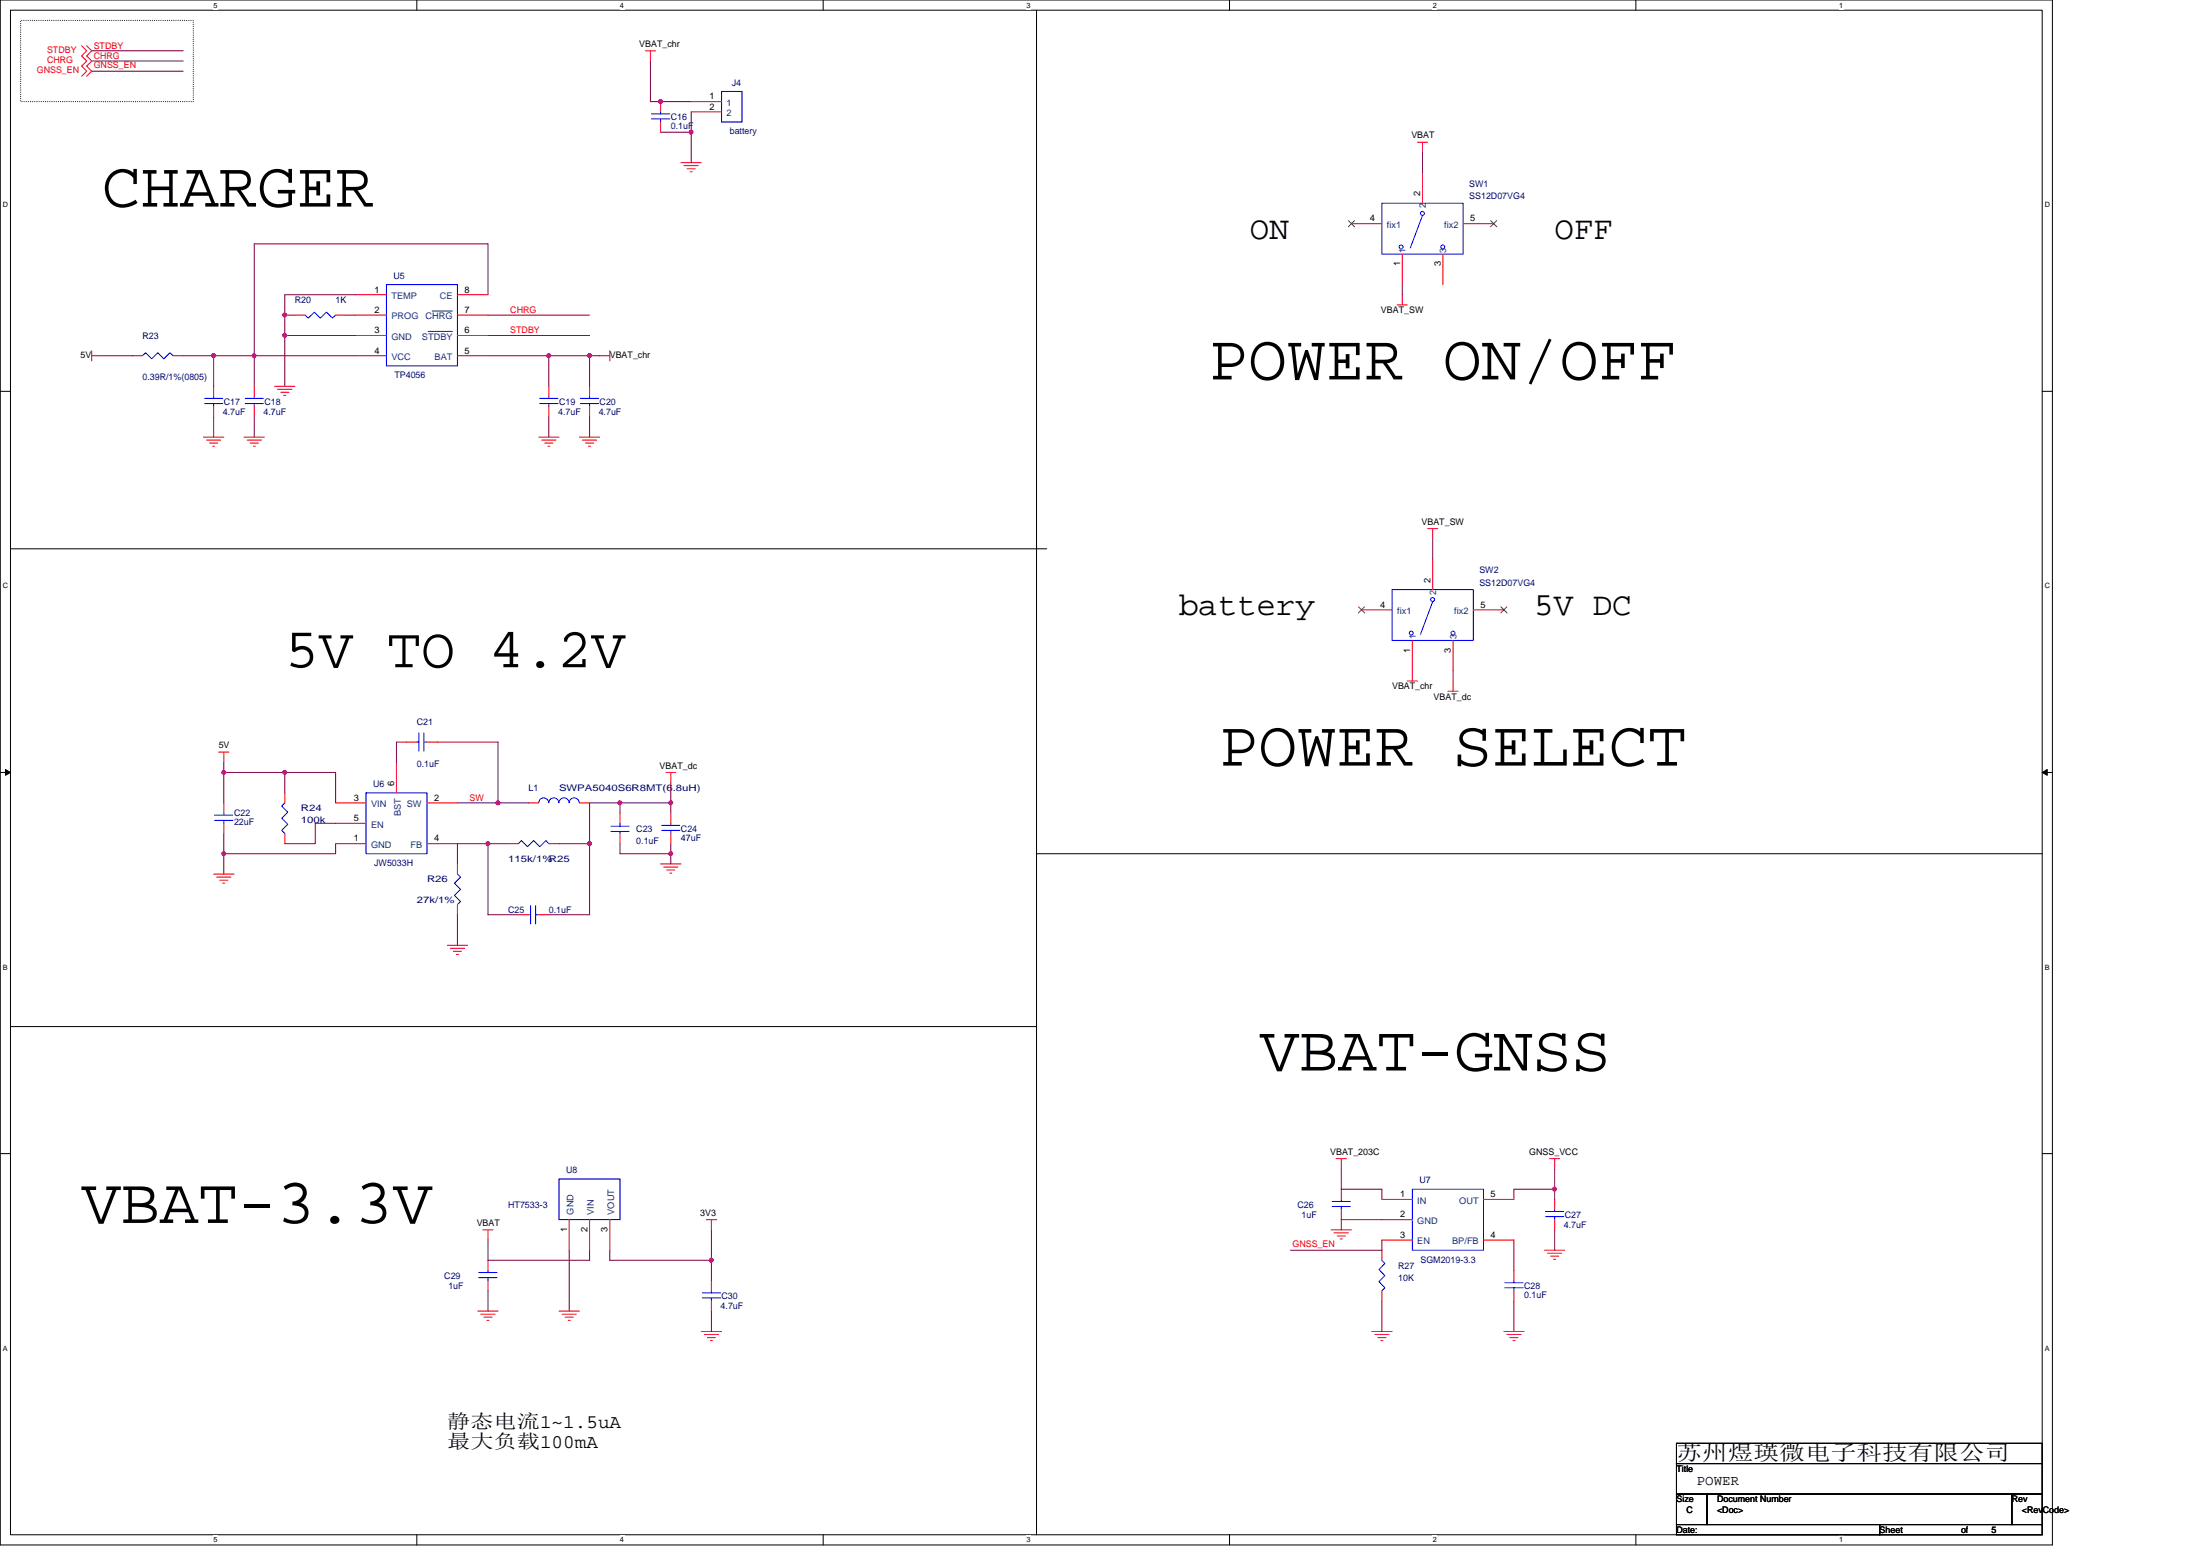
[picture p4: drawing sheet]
<svg xmlns="http://www.w3.org/2000/svg" width="297mm" height="210mm" viewBox="0 0 297 210" stroke-linecap="round" stroke-linejoin="round" font-family="sans-serif">
<path d="M0 0h277.1v208.5h-277.1zM1.4 1.4h274.3v205.7h-274.3z" fill="none" stroke="#000" stroke-width=".14"/>
<g fill="#fff">
<path d="M28.8 .1h.6v1.1h-.6z"/>
<path d="M28.8 207.3h.6v1.1h-.6z"/>
</g>
<path d="M56.3 0v1.4M56.3 207.1v1.4" fill="none" stroke="#000" stroke-width=".14"/>
<g fill="#fff">
<path d="M83.7 .1h.6v1.1h-.6z"/>
<path d="M83.7 207.3h.6v1.1h-.6z"/>
</g>
<path d="M111.1 0v1.4M111.1 207.1v1.4" fill="none" stroke="#000" stroke-width=".14"/>
<g fill="#fff">
<path d="M138.6 .1h.5v1.1h-.5z"/>
<path d="M138.6 207.3h.5v1.1h-.5z"/>
</g>
<path d="M166 0v1.4M166 207.1v1.4" fill="none" stroke="#000" stroke-width=".14"/>
<g fill="#fff">
<path d="M193.4 .1h.6v1.1h-.6z"/>
<path d="M193.4 207.3h.6v1.1h-.6z"/>
</g>
<path d="M220.9 0v1.4M220.9 207.1v1.4" fill="none" stroke="#000" stroke-width=".14"/>
<g fill="#fff">
<path d="M248.3 .1h.6v1.1h-.6z"/>
<path d="M248.3 207.3h.6v1.1h-.6z"/>
<path d="M.4 27.1h.7v1.1h-.7z"/>
<path d="M276.1 27.1h.7v1.1h-.7z"/>
<path d="M.4 78.5h.7v1.1h-.7z"/>
<path d="M276.1 78.5h.7v1.1h-.7z"/>
</g>
<path d="M0 52.8h1.4M275.7 52.8h1.4" fill="none" stroke="#000" stroke-width=".14"/>
<g fill="#fff">
<path d="M.4 130h.7v1.1h-.7z"/>
<path d="M276.1 130h.7v1.1h-.7z"/>
</g>
<path d="M0 104.2h1.4M275.7 104.2h1.4" fill="none" stroke="#000" stroke-width=".14"/>
<path d="M.7 103.8l.7 .4-.7 .4zM275.7 104.2l.7-.4v.8z" fill="#000" stroke="#000" stroke-width=".14"/>
<g fill="#fff">
<path d="M.4 181.4h.7v1.1h-.7z"/>
<path d="M276.1 181.4h.7v1.1h-.7z"/>
</g>
<g fill="none" stroke="#000" stroke-width=".14">
<path d="M140 1.4v205.7M1.4 74.1h139.9M140 115.2h135.7M1.4 138.5h138.6M0 155.7h1.4M275.7 155.7h1.4M226.4 194.8h49.3v2.7h-49.3zM226.4 197.5h49.3v4.1h-49.3zM226.4 201.6h4.1v4.1h-4.1zM226.4 205.7h27.4v1.4h-27.4zM230.5 201.6h41.1v4.1h-41.1zM253.8 205.7h21.9v1.4h-21.9z"/>
<path d="M271.6 201.6h4.1v4.1h-4.1z"/>
</g>
<path d="M2.8 2.8h23.3v10.9h-23.3z" fill="none" stroke="#000" stroke-width=".14" stroke-dasharray="0 .3"/>
<g fill="none" stroke="#f00" stroke-width=".14">
<path d="M11 6.2l.7 .7-.7 .7 .7 .6-.7 .7 .7 .7-.7 .7M11.7 6.2l.7 .7-.7 .7 .7 .6-.7 .7 .7 .7-.7 .7M87.1 6.9h1.4M87.8 6.9v1.3M89.2 13.7v1.4M89.2 16.5v1.3M93.3 13.7h4.1M93.3 15.1h4.1M191.4 19.2h1.4M192.1 19.2v1.4M48 39.8h4.2M61.8 39.8h4.1"/>
<path d="M91.9 21.9h2.8M92.3 22.4h2M92.8 22.8h1.1M93.2 23.2h.2M182.5 30.2h4.1M189.3 39.8v1.3M189.3 34.3v4.1M192.1 23.3v4.1M194.8 34.3v4.1M197.5 30.2h4.2M12.4 48h1.4M12.4 47.3v1.4"/>
<path d="M17.9 48h1.3M23.4 48h1.3M27.5 59h2.7M27.9 59.4h1.9M28.3 59.8h1.1M28.8 52.1v1.4M28.8 54.9v1.3M33 59h2.7M33.4 59.4h1.9M33.8 59.8h1.1M34.3 52.1v1.4M34.3 54.9v1.3"/>
<path d="M37.1 52.1h2.7M37.5 52.5h1.9M37.9 52.9h1.1M38.3 53.4h.3M39.8 42.5h1.4M45.3 42.5h1.4M48 42.5h4.2M48 45.3h4.2M48 48h4.2M61.8 48h4.1M61.8 45.3h4.1M61.8 42.5h4.1"/>
<path d="M72.7 59h2.8M73.1 59.4h2M73.6 59.8h1.1M74.1 52.1v1.4M74.1 54.9v1.3M78.2 59h2.8M78.6 59.4h2M79.1 59.8h1.1M79.6 52.1v1.4M79.6 54.9v1.3M81 48h1.3M82.3 47.3v1.4"/>
<path d="M188.6 41.1h1.4M28.7 60.2h.3M34.2 60.2h.3M74 60.2h.2M79.5 60.2h.2M192.8 71.3h1.3M193.4 71.3v1.4M193.4 75.4v4.2M183.8 82.3h4.2M190 91.9h1.4M190.7 86.4v5.5M195.5 93.3h1.4"/>
<path d="M196.2 91.9v1.4M196.2 86.4v4.1M198.9 82.3h4.1M28.8 118h2.8M29.2 118.4h2M29.5 101.5h1.4M29.7 118.8h1.1M30.1 119.2h.2M30.2 101.5v1.4M30.2 108.4v1.3M30.2 111.1v1.4M38.5 112.5v1.4"/>
<path d="M38.5 107v1.4M45.3 108.4h4.1M45.3 111.1h4.1M45.3 113.9h4.1M53.5 102.9v4.1M54.9 100.1h1.4M57.7 100.1h1.3M57.7 113.9h4.1M57.7 108.4h4.1M61.8 116.6v1.4M68.6 113.9h1.4M71.4 108.4h1.3"/>
<path d="M74.1 113.9h1.4M78.2 108.4h1.4M83.7 112.5v1.4M83.7 109.7v1.4M89.2 116.6h2.7M89.6 117h1.9M89.9 104.2h1.3M90 117.4h1.1M90.4 117.8h.3M90.6 104.2v1.4M90.6 109.7v1.4M90.6 112.5v1.4"/>
<path d="M60.4 127.6h2.7M60.8 128h1.9M61.2 128.4h1.1M61.6 128.8h.3M61.8 122.1v1.3M70 123.4h1.4M72.7 123.4h1.4M180.4 156.4h1.4M181.1 156.4v1.3M209.2 156.4h1.4M209.9 156.4v1.3M64.5 176.9h2.7"/>
<path d="M64.9 177.4h1.9M65.2 166h1.4M65.3 177.8h1.1M65.7 178.2h.3M65.9 166v1.3M65.9 170.1v1.3M65.9 172.8v1.4M75.5 176.9h2.7M75.9 177.4h1.9M76.3 177.8h1.1M76.7 178.2h.3M76.9 164.6v4.1"/>
<path d="M79.6 164.6v4.1M82.3 164.6v4.1M94.7 179.7h2.7M95.4 164.6h1.3M96.1 164.6v1.4M96.1 172.8v1.4M96.1 175.6v1.3M179.7 166h2.8M180.1 166.4h2M180.5 166.8h1.1M181 167.2h.2M181.1 160.5v1.4"/>
<path d="M181.1 163.2v1.4M185.2 179.7h2.8M186.6 174.2v1.4M186.6 168.7v1.4M186.6 161.9h4.1M186.6 164.6h4.1M186.6 167.3h4.1M200.3 167.3h4.1M200.3 161.9h4.1M203 179.7h2.8M204.4 171.4v1.4M204.4 174.2v1.4"/>
<path d="M208.5 168.7h2.8M208.9 169.1h2M209.4 169.5h1.1M209.8 169.9h.2M209.9 161.9v1.3M209.9 164.6v1.4M95.1 180.1h1.9M95.5 180.5h1.1M95.9 180.9h.3M185.6 180.1h1.9M186 180.5h1.1M186.5 180.9h.2"/>
<path d="M203.5 180.1h1.9M203.9 180.5h1.1M204.3 180.9h.3"/>
</g>
<g fill="none" stroke="#00f" stroke-width=".14">
<path d="M88 16h2.4M88 15.4h2.4M89.2 15.1v.3M89.2 16v.5M97.4 12.3h2.8v4.2h-2.8zM52.2 38.4h9.6v11h-9.6zM186.6 27.4h10.9v6.9h-10.9zM192.1 29.1l-1.7 4.4M19.2 48l.5-.4 .8 .8 .8-.8 .8 .8 .8-.8 .5 .4M27.6 54.5h2.5M27.6 53.8h2.5M28.8 53.5v.3"/>
<path d="M28.8 54.5v.4M33.1 54.5h2.5M33.1 53.8h2.5M34.3 53.5v.3M34.3 54.5v.4M41.2 42.5l.4 .4 .8-.8 .8 .8 .9-.8 .8 .8 .4-.4M72.9 54.5h2.5M72.9 53.8h2.5M74.1 53.5v.3M74.1 54.5v.4M78.4 54.5h2.4M78.4 53.8h2.4"/>
<path d="M79.6 53.5v.3M79.6 54.5v.4M188 79.6h10.9v6.8h-10.9zM56.6 98.9v2.5M57.2 98.9v2.5M193.4 81.2l-1.6 4.4M29 110.7h2.5M29 110h2.5M30.2 109.7v.3M30.2 110.7v.4M38.5 108.4l-.5 .4 .9 .8-.9 .8 .9 .8-.9 .9 .5 .4M49.4 107h8.3v8.2h-8.3z"/>
<path d="M56.3 100.1h.3M57.2 100.1h.5M61.8 118l.4 .4-.8 .8 .8 .8-.8 .8 .8 .9-.4 .4M70 113.9l.4-.5 .8 .9 .8-.9 .9 .9 .8-.9 .4 .5M72.7 108.3a.68 .68 0 0 1 .7-.6 .68 .68 0 0 1 .7 .6 .68 .68 0 0 1 .7-.6 .68 .68 0 0 1 .7 .6M75.5 108.3a.68 .68 0 0 1 .7-.6 .68 .68 0 0 1 .6 .6M76.9 108.3a.68 .68 0 0 1 .6-.6 .68 .68 0 0 1 .7 .6M82.5 111.5h2.4M82.5 112.2h2.4M83.7 112.2v.3M83.7 111.1v.4M89.3 112.1h2.5"/>
<path d="M89.3 111.4h2.5M90.6 111.1v.3M90.6 112.1v.4M71.4 123.4h.2M71.6 122.2v2.5M72.3 123.4h.4M72.3 122.2v2.5M75.5 159.1h8.2v5.5h-8.2zM64.6 172.4h2.5M64.6 171.7h2.5M65.9 171.4v.3M65.9 172.4v.4"/>
<path d="M94.8 175.2h2.5M94.8 174.5h2.5M96.1 174.2v.3M96.1 175.2v.4M179.8 162.8h2.5M179.8 162.1h2.5M181.1 161.9v.2M181.1 162.8v.4M186.6 170.1l.4 .4-.8 .8 .8 .8-.8 .9 .8 .8-.4 .4M190.7 160.5h9.6v8.2h-9.6zM203.2 173.8h2.5M203.2 173.1h2.5"/>
<path d="M204.4 172.8v.3M204.4 173.8v.4M208.7 164.2h2.4M208.7 163.5h2.4M209.9 163.2v.3M209.9 164.2v.4"/>
<circle cx="189.2" cy="33.3" r=".27"/>
<circle cx="192" cy="28.8" r=".27"/>
<circle cx="194.8" cy="33.3" r=".27"/>
<circle cx="190.5" cy="85.4" r=".27"/>
<circle cx="193.4" cy="80.9" r=".27"/>
<circle cx="196.2" cy="85.4" r=".27"/>
</g>
<path d="M57.8 44.7h3.3M58.4 42h2.7" fill="none" stroke="#004080" stroke-width=".14"/>
<path d="M182.1 29.8l.8 .8M182.9 29.8l-.8 .8M201.3 29.8l.8 .8M202.1 29.8l-.9 .8M183.4 81.9l.9 .8M184.2 81.9l-.8 .8M202.6 81.9l.9 .8M203.5 81.9l-.9 .8" fill="none" stroke="#804000" stroke-width=".14"/>
<g fill="none" stroke="#800040" stroke-width=".14">
<path d="M12.4 8.2h12.3M12.4 6.9h12.3M12.4 9.6h12.3M87.8 8.2v5.5h5.5M89.2 17.8h4.1M93.3 15.1v2.7M93.3 17.8v4.1M48 39.8h-9.5v2.7M65.9 39.8v-6.9h-31.6v15.1M189.3 38.4v1.4M192.1 20.6v2.7M13.8 48h4.1"/>
<path d="M24.7 48h4.1M28.8 56.2v2.8M28.8 48v4.1M28.8 48h5.5M34.3 48h13.7M34.3 56.2v2.8M34.3 48v4.1M38.5 45.3v6.8M38.5 45.3h9.5M38.5 42.5h1.3M38.5 42.5v2.8M46.7 42.5h1.3"/>
<path d="M65.9 45.3h13.7M65.9 48h8.2M65.9 42.5h13.7M74.1 56.2v2.8M74.1 48v4.1M74.1 48h5.5M79.6 48h1.4M79.6 56.2v2.8M79.6 48v4.1M193.4 72.7v2.7M196.2 90.5v1.4M30.2 104.2v4.2"/>
<path d="M30.2 104.2h8.3M30.2 102.9v1.3M30.2 112.5v2.7M30.2 115.2v2.8M38.5 104.2v2.8M38.5 104.2h6.8v4.2M45.3 111.1h-2.7v2.8h-4.1M45.3 113.9v1.3h-15.1M54.9 100.1h-1.4v2.8M59 100.1h8.2v8.3M61.8 108.4h5.4M65.9 113.9h-4.1v2.7"/>
<path d="M65.9 113.9v9.5h4.1M65.9 113.9h2.7M67.2 108.4h4.2M75.5 113.9h4.1M79.6 113.9v9.5h-5.5M83.7 113.9v1.3h6.9M83.7 108.4h-4.1v5.5M90.6 108.4h-6.9v1.3M90.6 108.4v1.3M90.6 113.9v1.3M90.6 115.2v1.4M90.6 105.6v2.8"/>
<path d="M61.8 123.4v4.2M181.1 157.7v2.8h5.5v1.4M209.9 157.7v2.8M65.9 174.2v2.7M65.9 167.3v2.8h13.7v-1.4M76.9 168.7v8.2M82.3 168.7v1.4h13.8M96.1 166v4.1M96.1 176.9v2.8M96.1 170.1v2.7M186.6 164.6h-5.5v1.4M186.6 175.6v4.1"/>
<path d="M186.6 167.3v1.4h-12.4M204.4 175.6v4.1M204.4 167.3v4.1M209.9 166v2.7M209.9 160.5v1.4M209.9 160.5h-5.5v1.4"/>
</g>
<g fill="#f0f" stroke="#f0f" stroke-width=".14">
<circle cx="28.8" cy="48" r=".27"/>
<circle cx="38.4" cy="42.5" r=".27"/>
<circle cx="38.4" cy="45.3" r=".27"/>
<circle cx="74.1" cy="48" r=".27"/>
<circle cx="34.3" cy="48" r=".27"/>
<circle cx="79.6" cy="48" r=".27"/>
<circle cx="89.2" cy="13.7" r=".27"/>
<circle cx="93.3" cy="17.8" r=".27"/>
<circle cx="209.9" cy="160.5" r=".27"/>
<circle cx="96" cy="170.1" r=".27"/>
<circle cx="83.7" cy="108.3" r=".27"/>
<circle cx="90.6" cy="108.3" r=".27"/>
<circle cx="90.6" cy="115.2" r=".27"/>
<circle cx="30.2" cy="115.2" r=".27"/>
<circle cx="38.4" cy="104.2" r=".27"/>
<circle cx="67.2" cy="108.3" r=".27"/>
<circle cx="79.6" cy="113.8" r=".27"/>
<circle cx="65.9" cy="113.8" r=".27"/>
<circle cx="30.2" cy="104.2" r=".27"/>
</g>
<g font-size="8.8">
<text x="13.8" y="27.9">CHARGER</text>
<text x="163.3" y="51.2">POWER ON/OFF</text>
<text x="164.6" y="103.3">POWER SELECT</text>
<text x="170.1" y="144.5">VBAT-GNSS</text>
<text x="11" y="165">VBAT-3.3V</text>
</g>
<text font-size="7.7" x="38.5" y="90">5V TO 4.2V</text>
<g font-size="4.4">
<text x="168.8" y="32.3">ON</text>
<text x="209.9" y="32.3">OFF</text>
<text x="159.1" y="83.1">battery</text>
<text x="207.2" y="83.1">5V DC</text>
</g>
<text font-size="2.9" x="226.4" y="197.1">苏州煜瑛微电子科技有限公司</text>
<g font-size="2.6">
<text x="60.4" y="192.7">静态电流1~1.5uA</text>
<text x="60.4" y="195.3">最大负载100mA</text>
</g>
<text font-size="1.9" x="229.1" y="200.4">POWER</text>
<g font-size="1.2" fill="#f00">
<text x="5" y="9.9">GNSS_EN</text>
<text x="6.3" y="7.2">STDBY</text>
<text x="6.3" y="8.5">CHRG</text>
<text x="12.7" y="8">CHRG</text>
<text x="12.7" y="6.6">STDBY</text>
<text x="12.7" y="9.2">GNSS_EN</text>
<text x="68.9" y="45">STDBY</text>
<text x="68.9" y="42.2">CHRG</text>
<text x="63.4" y="108.1">SW</text>
<text x="174.5" y="168.3">GNSS_EN</text>
</g>
<g font-size="1.2">
<text x="86.3" y="6.3">VBAT_chr</text>
<text x="95.8" y="13.4">1</text>
<text x="95.8" y="14.8">2</text>
<text x="190.6" y="18.7">VBAT</text>
<text x="185" y="29.9">4</text>
<text x="191.8" y="26.5" transform="rotate(-90 191.8 26.5)">2</text>
<text x="198.5" y="29.9">5</text>
<text x="189" y="35.9" transform="rotate(-90 189 35.9)">1</text>
<text x="194.5" y="35.9" transform="rotate(-90 194.5 35.9)">3</text>
<text x="50.5" y="39.5">1</text>
<text x="62.7" y="39.5">8</text>
<text x="50.5" y="42.2">2</text>
<text x="50.5" y="45">3</text>
<text x="50.5" y="47.7">4</text>
<text x="62.7" y="45">6</text>
<text x="62.7" y="42.2">7</text>
<text x="62.7" y="47.7">5</text>
<text x="186.5" y="42.3">VBAT_SW</text>
<text x="10.9" y="48.3">5V</text>
<text x="82.3" y="48.3">VBAT_chr</text>
<text x="191.9" y="70.8">VBAT_SW</text>
<text x="186.3" y="82">4</text>
<text x="193.1" y="78.6" transform="rotate(-90 193.1 78.6)">2</text>
<text x="199.9" y="82">5</text>
<text x="190.4" y="88.1" transform="rotate(-90 190.4 88.1)">1</text>
<text x="195.9" y="88.1" transform="rotate(-90 195.9 88.1)">3</text>
<text x="188" y="93">VBAT_chr</text>
<text x="193.6" y="94.4">VBAT_dc</text>
<text x="29.5" y="101">5V</text>
<text x="53.2" y="106" transform="rotate(-90 53.2 106)">6</text>
<text x="89.1" y="103.7">VBAT_dc</text>
<text x="47.8" y="108.1">3</text>
<text x="47.8" y="110.8">5</text>
<text x="47.8" y="113.6">1</text>
<text x="58.6" y="113.6">4</text>
<text x="58.6" y="108.1">2</text>
<text x="179.6" y="155.9">VBAT_203C</text>
<text x="206.5" y="155.9">GNSS_VCC</text>
<text x="189.1" y="161.6">1</text>
<text x="201.2" y="161.6">5</text>
<text x="64.4" y="165.4">VBAT</text>
<text x="76.6" y="166.2" transform="rotate(-90 76.6 166.2)">1</text>
<text x="79.3" y="166.2" transform="rotate(-90 79.3 166.2)">2</text>
<text x="82" y="166.2" transform="rotate(-90 82 166.2)">3</text>
<text x="94.5" y="164.1">3V3</text>
<text x="189.1" y="164.3">2</text>
<text x="189.1" y="167">3</text>
<text x="201.2" y="167">4</text>
<text x="226.4" y="198.6">Title</text>
<text x="226.4" y="202.8">Size</text>
<text x="231.8" y="202.8">Document Number</text>
<text x="271.6" y="202.8">Rev</text>
<text x="226.4" y="206.9">Date:</text>
<text x="227.7" y="204.1">C</text>
<text x="231.8" y="204.1">&lt;Doc&gt;</text>
<text x="253.8" y="206.9">Sheet</text>
<text x="264.8" y="206.9">of</text>
<text x="268.9" y="206.9">5</text>
<text x="273" y="204.1">&lt;RevCode&gt;</text>
</g>
<g font-size="1.2" fill="#000080">
<text x="98.8" y="11.6">J4</text>
<text x="90.6" y="16.2">C16</text>
<text x="90.6" y="17.4">0.1uF</text>
<text x="98.5" y="18.1">battery</text>
<text x="198.4" y="25.3">SW1</text>
<text x="198.4" y="26.9">SS12D07VG4</text>
<text x="39.8" y="40.9">R20</text>
<text x="45.3" y="40.9">1K</text>
<text x="53.1" y="37.6">U5</text>
<text x="19.2" y="45.7">R23</text>
<text x="19.2" y="51.3">0.39R/1%(0805)</text>
<text x="53.3" y="51.1">TP4056</text>
<text x="30.1" y="56">4.7uF</text>
<text x="30.2" y="54.6">C17</text>
<text x="35.6" y="56">4.7uF</text>
<text x="35.7" y="54.6">C18</text>
<text x="75.4" y="56">4.7uF</text>
<text x="75.5" y="54.6">C19</text>
<text x="80.8" y="56">4.7uF</text>
<text x="81" y="54.6">C20</text>
<text x="199.7" y="77.4">SW2</text>
<text x="199.7" y="79">SS12D07VG4</text>
<text x="56.3" y="97.8">C21</text>
<text x="50.4" y="106.2">U6</text>
<text x="56.3" y="103.4">0.1uF</text>
<text x="71.4" y="106.7">L1</text>
<text x="75.5" y="106.7">SWPA5040S6R8MT(6.8uH)</text>
<text x="31.6" y="110.2">C22</text>
<text x="31.6" y="111.4">22uF</text>
<text x="40.6" y="109.5">R24</text>
<text x="40.6" y="111.1">100k</text>
<text x="85.9" y="112.2">C23</text>
<text x="85.9" y="113.9">0.1uF</text>
<text x="91.9" y="112.2">C24</text>
<text x="91.9" y="113.5">47uF</text>
<text x="50.5" y="116.9">JW5033H</text>
<text x="57.7" y="119.1">R26</text>
<text x="68.6" y="116.3">115k/1%R25</text>
<text x="56.3" y="121.8">27k/1%</text>
<text x="68.6" y="123.2">C25</text>
<text x="74.1" y="123.2">0.1uF</text>
<text x="76.5" y="158.3">U8</text>
<text x="191.7" y="159.7">U7</text>
<text x="68.6" y="163">HT7533-3</text>
<text x="175.2" y="163">C26</text>
<text x="175.7" y="164.3">1uF</text>
<text x="211.1" y="165.7">4.7uF</text>
<text x="211.3" y="164.3">C27</text>
<text x="60" y="172.6">C29</text>
<text x="60.5" y="173.9">1uF</text>
<text x="188.8" y="171.2">R27</text>
<text x="188.8" y="172.8">10K</text>
<text x="191.8" y="170.4">SGM2019-3.3</text>
<text x="205.8" y="173.9">C28</text>
<text x="97.3" y="176.7">4.7uF</text>
<text x="97.4" y="175.3">C30</text>
<text x="205.8" y="175.2">0.1uF</text>
</g>
<g font-size="1.2" fill="#004080">
<text x="98.1" y="14.3">1</text>
<text x="98.1" y="15.7">2</text>
<text x="192.5" y="28.1" transform="rotate(-90 192.5 28.1)">2</text>
<text x="187.3" y="30.8">fix1</text>
<text x="189.8" y="34.2" transform="rotate(-90 189.8 34.2)">1</text>
<text x="195" y="30.8">fix2</text>
<text x="195.3" y="34.2" transform="rotate(-90 195.3 34.2)">3</text>
<text x="52.8" y="40.3">TEMP</text>
<text x="59.4" y="40.3">CE</text>
<text x="52.8" y="43.1">PROG</text>
<text x="52.8" y="45.8">GND</text>
<text x="57" y="45.8">STDBY</text>
<text x="57.5" y="43.1">CHRG</text>
<text x="52.8" y="48.6">VCC</text>
<text x="58.7" y="48.6">BAT</text>
<text x="188.6" y="82.9">fix1</text>
<text x="193.9" y="80.2" transform="rotate(-90 193.9 80.2)">2</text>
<text x="196.4" y="82.9">fix2</text>
<text x="191.2" y="86.3" transform="rotate(-90 191.2 86.3)">1</text>
<text x="196.6" y="86.3" transform="rotate(-90 196.6 86.3)">3</text>
<text x="50.1" y="108.9">VIN</text>
<text x="50.1" y="111.7">EN</text>
<text x="54.1" y="110.1" transform="rotate(-90 54.1 110.1)">BST</text>
<text x="54.9" y="108.9">SW</text>
<text x="50.1" y="114.4">GND</text>
<text x="55.4" y="114.4">FB</text>
<text x="77.4" y="163.9" transform="rotate(-90 77.4 163.9)">GND</text>
<text x="80.2" y="163.9" transform="rotate(-90 80.2 163.9)">VIN</text>
<text x="82.9" y="163.9" transform="rotate(-90 82.9 163.9)">VOUT</text>
<text x="191.4" y="162.4">IN</text>
<text x="191.4" y="165.2">GND</text>
<text x="191.4" y="167.9">EN</text>
<text x="196.1" y="167.9">BP/FB</text>
<text x="197" y="162.4">OUT</text>
</g>
<g font-size="1">
<text x="28.8" y="1">5</text>
<text x="83.7" y="1">4</text>
<text x="138.6" y="1">3</text>
<text x="193.4" y="1">2</text>
<text x="248.3" y="1">1</text>
<text x=".4" y="28">D</text>
<text x="276.1" y="28">D</text>
<text x=".4" y="79.4">C</text>
<text x="276.1" y="79.4">C</text>
<text x=".4" y="130.9">B</text>
<text x="276.1" y="130.9">B</text>
<text x=".4" y="182.3">A</text>
<text x="276.1" y="182.3">A</text>
<text x="28.8" y="208.2">5</text>
<text x="83.7" y="208.2">4</text>
<text x="138.6" y="208.2">3</text>
<text x="193.4" y="208.2">2</text>
<text x="248.3" y="208.2">1</text>
</g>
</svg>
